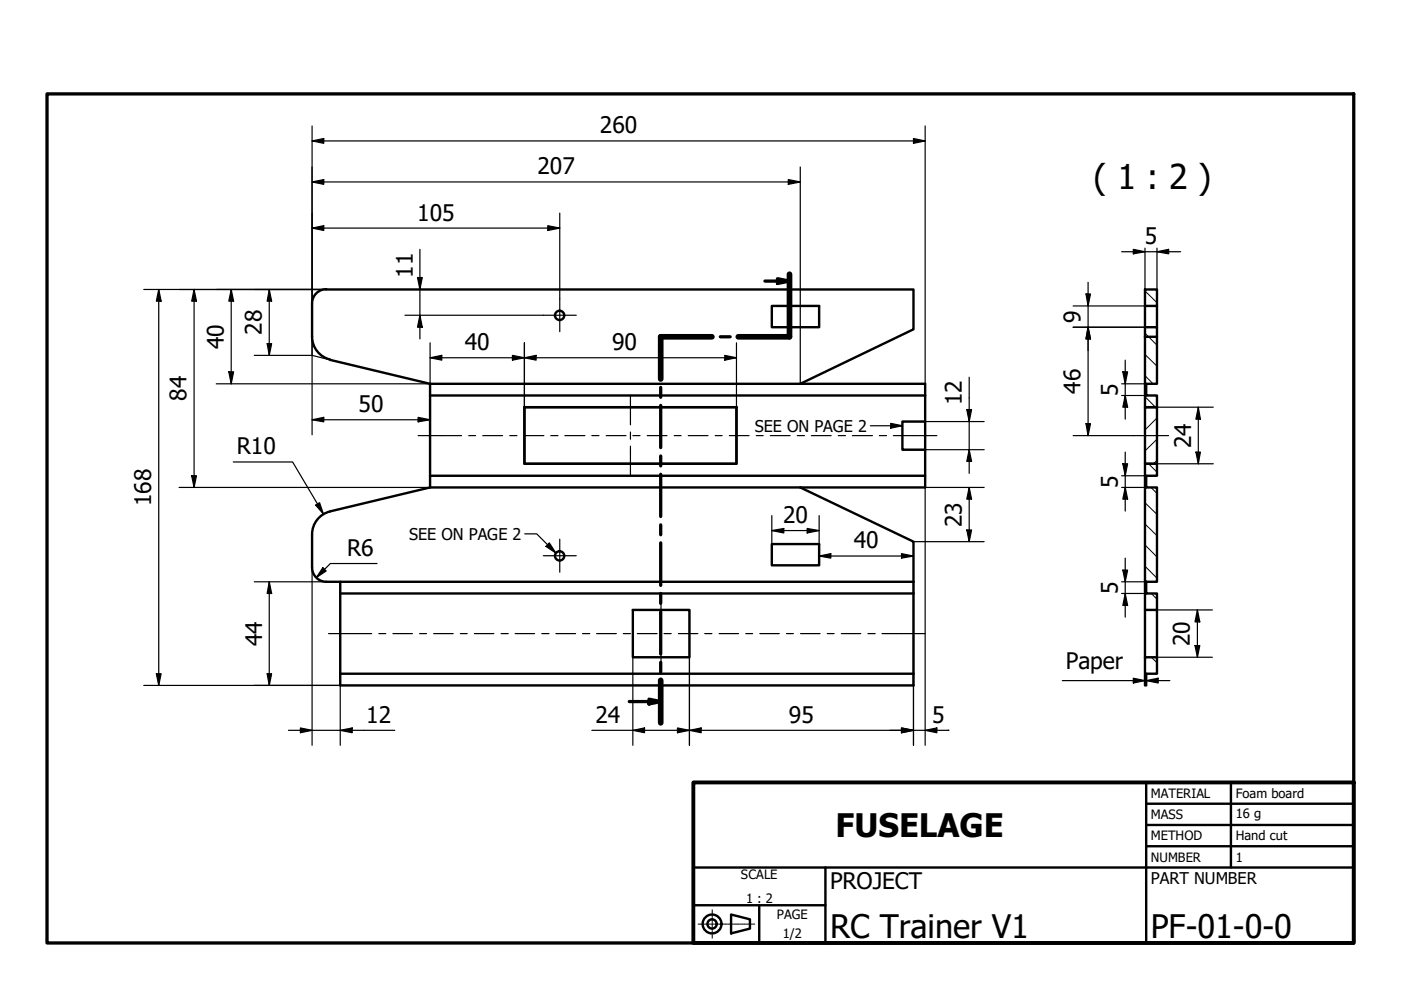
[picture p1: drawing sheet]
<svg xmlns="http://www.w3.org/2000/svg" width="297mm" height="210mm" viewBox="0 0 297 210" stroke-linecap="round" stroke-linejoin="round" font-family="sans-serif">
<!-- layer: Hatch (ISO) -->
<g fill="none" stroke="#000" stroke-width=".21">
<path d="M242.8 79.7l1.7 1.7M242.8 75.2l2.5 2.4M242.8 70.6l2.5 2.6M242.8 61.7l2.5 2.5M242.8 84.1l2.2 2.2M243.1 86.3l-.3 .3M243.5 98.3l1.8 1.8M245.3 97.6l-.8 .7M245.3 93.1l-2.5 2.5M245.3 88.6l-2.5 2.6M242.8 115.5l2.5 2.6M242.8 111.1l2.5 2.5"/>
<path d="M242.8 106.6l2.5 2.5M242.8 102.1l.2 .2M244 103.3l1.3 1.3M242.8 129.1l.3 .2M242.8 124.6l.2 .2M242.8 120.1l2.5 2.5M244.1 125.8l1.2 1.2M244.1 139.4l1.2 1.1M242.8 142.5l.3 .3"/>
</g>
<!-- layer: Visible (ISO) -->
<g fill="none" stroke="#000" stroke-width=".51">
<path d="M69.2 61.4h124.5v8.4l-24 11.6M69.2 61.3a3 3 0 0 0-3 3v7.1a5 5 0 0 0 3.8 4.8M70 76.3l21.2 5.1M163.6 64.9h10.1v4.5h-10.1zM242.8 71.4h2.5v10h-2.3v2.5h2.3v2.4h-2.5zM242.8 61.4h2.5v3.5h-2.5zM242.8 69.4h2.5v2M242.8 64.9v6.5M245.3 64.9v4.5M91.2 81.4h105v8M91.2 81.4v21.9M91.2 83.9h105"/>
<path d="M111.2 86.3h44.9v12h-44.9zM191.3 89.4h4.9v5.9h-4.9zM196.2 95.3v5.6M242.8 86.3h2.5v12h-2.5zM242.8 98.3h2.5v2.6h-2.3v2.4h2.3v20.1h-2.3v2.4h2.3v3.5h-2.5zM66.2 113.3v7.1M91.2 103.3l-21.2 5.1a5 5 0 0 0-3.8 4.9M91.2 100.9h105v2.4h-105M163.6 115.4h10.1v4.5h-10.1zM169.7 103.3l24 11.5v8.6M66.2 120.3a3 3 0 0 0 3 3.1h124.5M72.1 123.4v21.9h121.6v-21.9"/>
<path d="M72.1 125.8h121.6M134.2 129.3h12v10.1h-12zM242.8 139.4h2.5v3.4h-2.3v2.5h-.2zM242.8 129.3v10.1M245.3 129.3v10.1M72.1 142.8h121.6"/>
<circle cx="118.6" cy="66.9" r=".98"/>
<circle cx="118.6" cy="117.9" r=".98"/>
</g>
<!-- layer: Section Line (ISO) -->
<g fill="none" stroke="#000" stroke-width=".7">
<path d="M162.2 59.6h5.2M164.8 59.1l2.6 .5-2.6 .5zM167.4 58.1v13.3h-10.9M150.9 71.4h-10.8v9M152.7 71.4h2.1M140.1 82.1v2.1M140.1 86v8.9M140.1 96.7v2.1M140.1 100.6v8.9M140.1 111.3v2.1M140.1 115.1v9M140.1 125.8v2.1"/>
<path d="M140.1 129.7v9M133.4 148.8h6.7M137.6 148.2l2.5 .6-2.5 .5zM140.1 140.4v2.1M140.1 144.2v9.1"/>
</g>
<path d="M167.4 58.1v13.3h-10.9M150.9 71.4h-10.8v9M140.1 144.2v9.1" fill="none" stroke="#000" stroke-width="1.2"/>
<g fill="#000">
<path d="M164.8 59.1l2.6 .5-2.6 .5z" fill-rule="evenodd"/>
<path d="M137.6 148.2l2.5 .6-2.5 .5z" fill-rule="evenodd"/>
</g>
<!-- layer: Title (ISO) -->
<g fill="none" stroke="#000" stroke-width=".51">
<path d="M243 179.4h44M243 174.9h44M243 170.4h44M243 165.9v34M261 165.9v18M147 191.9h28M147 183.9h140M155 193.9l4 1v2l-4 1zM161 191.9v8M175 183.9v16"/>
<circle cx="151" cy="195.9" r="2"/>
<circle cx="151" cy="195.9" r=".98"/>
</g>
<g fill="none" stroke="#000" stroke-width=".21">
<path d="M148 195.9h.5M148.5 195.9h.3M148.9 195.9h.9M149.9 195.9h.2M150.2 195.9h.9M151 192.9v.4M151 193.4v.2M151 193.7v.8M151 194.6v.2M151 194.9v.8M151 195.8v.2M151 196.1v.8"/>
<path d="M151 197v.2M151 197.3v.8M151 198.2v.2M151 198.5v.4M151.2 195.9h.2M151.6 195.9h.9M152.5 195.9h.3M152.9 195.9h.9M153.9 195.9h.2M154.2 195.9h.9M155.2 195.9h.2M155.6 195.9h.9"/>
<path d="M156.5 195.9h.3M156.9 195.9h.9M157.9 195.9h.2M158.2 195.9h.9M159.2 195.9h.2M159.6 195.9h.4"/>
</g>
<path d="M147 165.9h140v34h-140z" fill="none" stroke="#000" stroke-width=".83"/>
<!-- layer: Border (ISO) -->
<path d="M10 19.9h277v180h-277z" fill="none" stroke="#000" stroke-width=".7"/>
<!-- layer: Sketch Geometry (ISO) -->
<path d="M66.2 71.4v3.9l3.8 1" fill="none" stroke="#000" stroke-width=".25"/>
<!-- layer: Centerline (ISO) -->
<g fill="none" stroke="#000" stroke-width=".25">
<path d="M88.6 92.4h9.3M99.4 92.4h1.4M102.4 92.4h4.2M108.1 92.4h1.5M111.1 92.4h4.2M116.8 92.4h1.5M119.8 92.4h4.2M125.5 92.4h1.5M128.5 92.4h4.2M133.7 83.9v6.2M133.7 91.6v1.5M133.7 94.6v6.3"/>
<path d="M134.2 92.4h1.5M137.2 92.4h4.2M142.9 92.4h1.5M145.9 92.4h4.2M151.6 92.4h1.5M154.6 92.4h4.2M160.3 92.4h1.5M163.3 92.4h4.2M169 92.4h1.6M172 92.4h4.2M177.7 92.4h1.6M180.7 92.4h4.3"/>
<path d="M186.4 92.4h1.6M189.4 92.4h9.2M240.3 92.4h7.5M69.7 134.3h9.1M80.3 134.3h1.5M83.3 134.3h4.1M89 134.3h1.4M91.9 134.3h4.2M97.6 134.3h1.5M100.6 134.3h4.1M106.2 134.3h1.6M109.2 134.3h4.1"/>
<path d="M114.9 134.3h1.5M117.9 134.3h4.1M123.5 134.3h1.5M126.5 134.3h4.2M132.1 134.3h1.6M135.1 134.3h4.2M140.1 126.8v5.3M140.1 133.6v1.5M140.1 136.6v5.2M140.8 134.3h1.5M143.8 134.3h4.2M149.4 134.3h1.5"/>
<path d="M152.5 134.3h4.1M158.1 134.3h1.5M161.1 134.3h4.1M166.8 134.3h1.4M169.7 134.3h4.2M175.4 134.3h1.4M178.4 134.3h4.1M184 134.3h1.5M187 134.3h9.2"/>
</g>
<!-- layer: Center Mark (ISO) -->
<path d="M115.2 66.8h7M118.7 63.3v7M115.2 117.8h7M118.7 114.3v7" fill="none" stroke="#000" stroke-width=".25"/>
<!-- layer: Dimension (ISO) -->
<g fill="none" stroke="#000" stroke-width=".25">
<path d="M66.2 29.9l2.4-.5v1zM66.2 38.6l2.4-.5v1zM66.2 29.9h130M66.2 26.7v37.7M66.2 38.6h103.5M167.1 38.1l2.6 .5-2.6 .5zM169.7 35.4v46M193.7 29.4l2.5 .5-2.5 .5zM196.2 26.7v57.2M66.2 48.4l2.4-.5v1zM66.2 48.4h52.5M88.5 58.8h1l-.5 2.6z"/>
<path d="M89 52.9v19M116.1 47.9l2.6 .5-2.6 .5zM118.7 45.2v18.1M230.7 59.9v32.5M237.8 53.4h12.5M240.3 52.9l2.5 .5-2.5 .4zM242.8 52.6v8.8M245.3 53.4l2.5-.5v.9zM245.3 52.6v16.8M30.5 61.4h38.7M33.7 61.4l.5 2.5h-1.1zM33.7 61.4v83.9"/>
<path d="M41.1 61.4l.6 2.5h-1.1zM41.1 61.4v41.9M48.5 78.8h1l-.5 2.6zM49 61.4l.5 2.5h-1zM49 61.4v20M53.9 75.3h12.3M56.6 72.9h1l-.5 2.4zM57.1 61.4l.5 2.5h-1zM57.1 61.4v13.9M66.2 71.4v20.8M85.9 66.8h29.3M89 66.8l.5 2.6h-1z"/>
<path d="M91.2 75.9l2.5-.6v1.1zM91.2 75.9h64.9M91.2 72.7v11.2M108.6 75.3l2.6 .6-2.6 .5zM111.2 75.9l2.5-.6v1.1zM111.2 72.7v13.6M153.7 75.3l2.4 .6-2.4 .5zM156.1 72.7v13.6M205.5 80v20.4M227.5 64.9h15.3M227.5 69.4h15.3M230.3 62.3h.9l-.5 2.6z"/>
<path d="M230.7 69.4l.5 2.5h-.9zM238.1 78.8h1l-.5 2.6zM238.6 76.4v12.5M45.8 81.4h45.4M49.5 98h12.5l6.6 11M66.2 89l2.4-.5v.9zM66.2 89h25M88.6 88.5l2.6 .5-2.6 .4zM191.3 89.4h17.4M191.3 95.3h17.4M205 86.8h1l-.5 2.6zM205.5 95.3l.5 2.5h-1z"/>
<path d="M227.5 92.4h12.8M230.3 89.8h.9l-.5 2.6zM237.8 83.9h5.2M237.8 81.4h5.2M238.1 98.3h1l-.5 2.6zM238.6 83.9l.5 2.4h-1zM238.6 95.9v12.5M245.3 98.3h11.9M245.3 86.3h11.9M253.6 95.9h.9l-.4 2.4zM254.1 86.3l.4 2.6h-.9zM254.1 86.3v12"/>
<path d="M38 103.3h53.2M40.6 100.9h1.1l-.6 2.4zM66.9 107.1l.9-.5 .8 2.4zM79.9 119.5h-9.9l-2.9 3M163.6 112.5l2.6-.5v1zM163.6 112.5h10.1M163.6 109.3v6.1M171.1 112l2.6 .5-2.6 .5zM173.7 117.9l2.4-.5v.9zM173.7 109.3v6.1M173.7 117.9h20M191.1 117.4l2.6 .5-2.6 .4z"/>
<path d="M193.7 114.8h15M196.2 100.9v33.4M196.2 103.3h12.5M205 112.4h1l-.5 2.4zM205.5 103.3l.5 2.5h-1zM205.5 103.3v11.5M237.8 103.3h5.2M237.8 100.9h5.2M238.6 103.3l.5 2.5h-1zM238.6 118.3v12.5M53.9 123.4h15.3M57.1 123.4l.5 2.4h-1z"/>
<path d="M57.1 123.4v21.9M66.2 120.4v37.6M68.5 120.4l.7 .7-2.1 1.4zM134.2 129.3v5M134.2 134.5v23.5M146.2 129.3v5M146.2 134.5v23.5M193.7 123.4v10.9M193.7 134.5v23.5M196.2 134.5v23.5M237.8 125.8h5.2M237.8 123.4h5.2"/>
<path d="M238.1 120.9h1l-.5 2.5zM238.6 125.8l.5 2.6h-1zM245.3 129.3h11.7M245.3 139.4h11.7M253.4 136.9h1l-.5 2.5zM253.9 129.3l.5 2.6h-1zM253.9 129.3v10.1M30.5 145.3h41.6M33.1 142.8h1.1l-.5 2.5zM56.6 142.8h1l-.5 2.5zM61.2 154.8h22.5M63.7 154.3l2.5 .5-2.5 .6z"/>
<path d="M72.1 154.8l2.6-.5v1.1zM72.1 142.8v15.2M125.5 154.8h75.7M134.2 154.8l2.5-.5v1.1zM143.6 154.3l2.6 .5-2.6 .6zM146.2 154.8l2.5-.5v1.1zM191.1 154.3l2.6 .5-2.6 .6zM196.2 154.8l2.4-.5v1.1zM225.2 144.3h22.8M240.3 143.8l2.5 .5-2.5 .5zM243 144.3l2.6-.5v1z"/>
</g>
<g fill="#000">
<path d="M66.2 29.9l2.4-.5v1z" fill-rule="evenodd"/>
<path d="M66.2 38.6l2.4-.5v1z" fill-rule="evenodd"/>
<path d="M167.1 38.1l2.6 .5-2.6 .5z" fill-rule="evenodd"/>
<path d="M193.7 29.4l2.5 .5-2.5 .5z" fill-rule="evenodd"/>
<path d="M66.2 48.4l2.4-.5v1z" fill-rule="evenodd"/>
<path d="M88.5 58.8h1l-.5 2.6z" fill-rule="evenodd"/>
<path d="M116.1 47.9l2.6 .5-2.6 .5z" fill-rule="evenodd"/>
<path d="M240.3 52.9l2.5 .5-2.5 .4z" fill-rule="evenodd"/>
<path d="M245.3 53.4l2.5-.5v.9z" fill-rule="evenodd"/>
<path d="M33.7 61.4l.5 2.5h-1.1z" fill-rule="evenodd"/>
<path d="M41.1 61.4l.6 2.5h-1.1z" fill-rule="evenodd"/>
<path d="M48.5 78.8h1l-.5 2.6z" fill-rule="evenodd"/>
<path d="M49 61.4l.5 2.5h-1z" fill-rule="evenodd"/>
<path d="M56.6 72.9h1l-.5 2.4z" fill-rule="evenodd"/>
<path d="M57.1 61.4l.5 2.5h-1z" fill-rule="evenodd"/>
<path d="M89 66.8l.5 2.6h-1z" fill-rule="evenodd"/>
<path d="M91.2 75.9l2.5-.6v1.1z" fill-rule="evenodd"/>
<path d="M108.6 75.3l2.6 .6-2.6 .5z" fill-rule="evenodd"/>
<path d="M111.2 75.9l2.5-.6v1.1z" fill-rule="evenodd"/>
<path d="M153.7 75.3l2.4 .6-2.4 .5z" fill-rule="evenodd"/>
<path d="M230.3 62.3h.9l-.5 2.6z" fill-rule="evenodd"/>
<path d="M230.7 69.4l.5 2.5h-.9z" fill-rule="evenodd"/>
<path d="M230.7 69.4l.5 2.5h-.9z" fill-rule="evenodd"/>
<path d="M238.1 78.8h1l-.5 2.6z" fill-rule="evenodd"/>
<path d="M66.2 89l2.4-.5v.9z" fill-rule="evenodd"/>
<path d="M88.6 88.5l2.6 .5-2.6 .4z" fill-rule="evenodd"/>
<path d="M205 86.8h1l-.5 2.6z" fill-rule="evenodd"/>
<path d="M205.5 95.3l.5 2.5h-1z" fill-rule="evenodd"/>
<path d="M230.3 89.8h.9l-.5 2.6z" fill-rule="evenodd"/>
<path d="M238.1 98.3h1l-.5 2.6z" fill-rule="evenodd"/>
<path d="M238.6 83.9l.5 2.4h-1z" fill-rule="evenodd"/>
<path d="M253.6 95.9h.9l-.4 2.4z" fill-rule="evenodd"/>
<path d="M254.1 86.3l.4 2.6h-.9z" fill-rule="evenodd"/>
<path d="M40.6 100.9h1.1l-.6 2.4z" fill-rule="evenodd"/>
<path d="M66.9 107.1l.9-.5 .8 2.4z" fill-rule="evenodd"/>
<path d="M163.6 112.5l2.6-.5v1z" fill-rule="evenodd"/>
<path d="M171.1 112l2.6 .5-2.6 .5z" fill-rule="evenodd"/>
<path d="M173.7 117.9l2.4-.5v.9z" fill-rule="evenodd"/>
<path d="M191.1 117.4l2.6 .5-2.6 .4z" fill-rule="evenodd"/>
<path d="M205 112.4h1l-.5 2.4z" fill-rule="evenodd"/>
<path d="M205.5 103.3l.5 2.5h-1z" fill-rule="evenodd"/>
<path d="M238.6 103.3l.5 2.5h-1z" fill-rule="evenodd"/>
<path d="M57.1 123.4l.5 2.4h-1z" fill-rule="evenodd"/>
<path d="M68.5 120.4l.7 .7-2.1 1.4z" fill-rule="evenodd"/>
<path d="M238.1 120.9h1l-.5 2.5z" fill-rule="evenodd"/>
<path d="M238.6 125.8l.5 2.6h-1z" fill-rule="evenodd"/>
<path d="M253.4 136.9h1l-.5 2.5z" fill-rule="evenodd"/>
<path d="M253.9 129.3l.5 2.6h-1z" fill-rule="evenodd"/>
<path d="M33.1 142.8h1.1l-.5 2.5z" fill-rule="evenodd"/>
<path d="M56.6 142.8h1l-.5 2.5z" fill-rule="evenodd"/>
<path d="M63.7 154.3l2.5 .5-2.5 .6z" fill-rule="evenodd"/>
<path d="M72.1 154.8l2.6-.5v1.1z" fill-rule="evenodd"/>
<path d="M134.2 154.8l2.5-.5v1.1z" fill-rule="evenodd"/>
<path d="M143.6 154.3l2.6 .5-2.6 .6z" fill-rule="evenodd"/>
<path d="M146.2 154.8l2.5-.5v1.1z" fill-rule="evenodd"/>
<path d="M191.1 154.3l2.6 .5-2.6 .6z" fill-rule="evenodd"/>
<path d="M191.1 154.3l2.6 .5-2.6 .6z" fill-rule="evenodd"/>
<path d="M196.2 154.8l2.4-.5v1.1z" fill-rule="evenodd"/>
<path d="M240.3 143.8l2.5 .5-2.5 .5z" fill-rule="evenodd"/>
<path d="M243 144.3l2.6-.5v1z" fill-rule="evenodd"/>
</g>
<!-- layer: Symbol (ISO) -->
<path d="M184.5 90.3h6.8M188.8 89.8l2.5 .5-2.5 .5zM111.3 113.2h2.5l4.1 4.1M116.5 115.1l1.4 2.2-2.1-1.4z" fill="none" stroke="#000" stroke-width=".25"/>
<g fill="#000">
<path d="M188.8 89.8l2.5 .5-2.5 .5z" fill-rule="evenodd"/>
<path d="M116.5 115.1l1.4 2.2-2.1-1.4z" fill-rule="evenodd"/>
</g>
<text font-size="7.2" x="231.8" y="40.2">( 1 : 2 )</text>
<g font-size="6.9">
<text x="177.2" y="177.4">FUSELAGE</text>
<text x="176" y="198.8">RC Trainer V1</text>
<text x="244" y="198.8">PF-01-0-0</text>
</g>
<g font-size="4.8">
<text x="127.2" y="28.3">260</text>
<text x="114" y="37">207</text>
<text x="88.5" y="46.8">105</text>
<text x="242.7" y="51.7">5</text>
<text x="87.5" y="58.9" transform="rotate(-90 87.5 58.9)">11</text>
<text x="55.5" y="71" transform="rotate(-90 55.5 71)">28</text>
<text x="229.1" y="68.4" transform="rotate(-90 229.1 68.4)">9</text>
<text x="47.4" y="73.9" transform="rotate(-90 47.4 73.9)">40</text>
<text x="98.6" y="74.3">40</text>
<text x="129.8" y="74.3">90</text>
<text x="229.1" y="83.5" transform="rotate(-90 229.1 83.5)">46</text>
<text x="237" y="83.9" transform="rotate(-90 237 83.9)">5</text>
<text x="39.6" y="85" transform="rotate(-90 39.6 85)">84</text>
<text x="76" y="87.3">50</text>
<text x="204" y="86" transform="rotate(-90 204 86)">12</text>
<text x="252.5" y="95" transform="rotate(-90 252.5 95)">24</text>
<text x="50.2" y="96.3">R10</text>
<text x="32.1" y="107.3" transform="rotate(-90 32.1 107.3)">168</text>
<text x="237" y="103.4" transform="rotate(-90 237 103.4)">5</text>
<text x="166.1" y="110.9">20</text>
<text x="203.9" y="111.7" transform="rotate(-90 203.9 111.7)">23</text>
<text x="73.6" y="117.8">R6</text>
<text x="181" y="116.2">40</text>
<text x="237" y="125.9" transform="rotate(-90 237 125.9)">5</text>
<text x="55.6" y="137" transform="rotate(-90 55.6 137)">44</text>
<text x="252.3" y="137" transform="rotate(-90 252.3 137)">20</text>
<text x="226" y="141.8">Paper</text>
<text x="77.7" y="153.3">12</text>
<text x="126.2" y="153.3">24</text>
<text x="167.3" y="153.3">95</text>
<text x="197.6" y="153.3">5</text>
<text x="176" y="188.5">PROJECT</text>
</g>
<g font-size="3.4">
<text x="160" y="91.5">SEE ON PAGE 2</text>
<text x="86.7" y="114.4">SEE ON PAGE 2</text>
<text x="244" y="187.4">PART NUMBER</text>
</g>
<g font-size="2.7">
<text x="244" y="169.1">MATERIAL</text>
<text x="244" y="173.6">MASS</text>
<text x="262" y="169.2">Foam board</text>
<text x="262" y="173.4">16 g</text>
<text x="244" y="178.2">METHOD</text>
<text x="262" y="178.2">Hand cut</text>
<text x="244" y="182.7">NUMBER</text>
<text x="262" y="182.7">1</text>
<text x="157.1" y="186.4">SCALE</text>
<text x="158.2" y="191.4">1 : 2</text>
<text x="164.7" y="194.9">PAGE</text>
<text x="166" y="199">1/2</text>
</g>
</svg>
